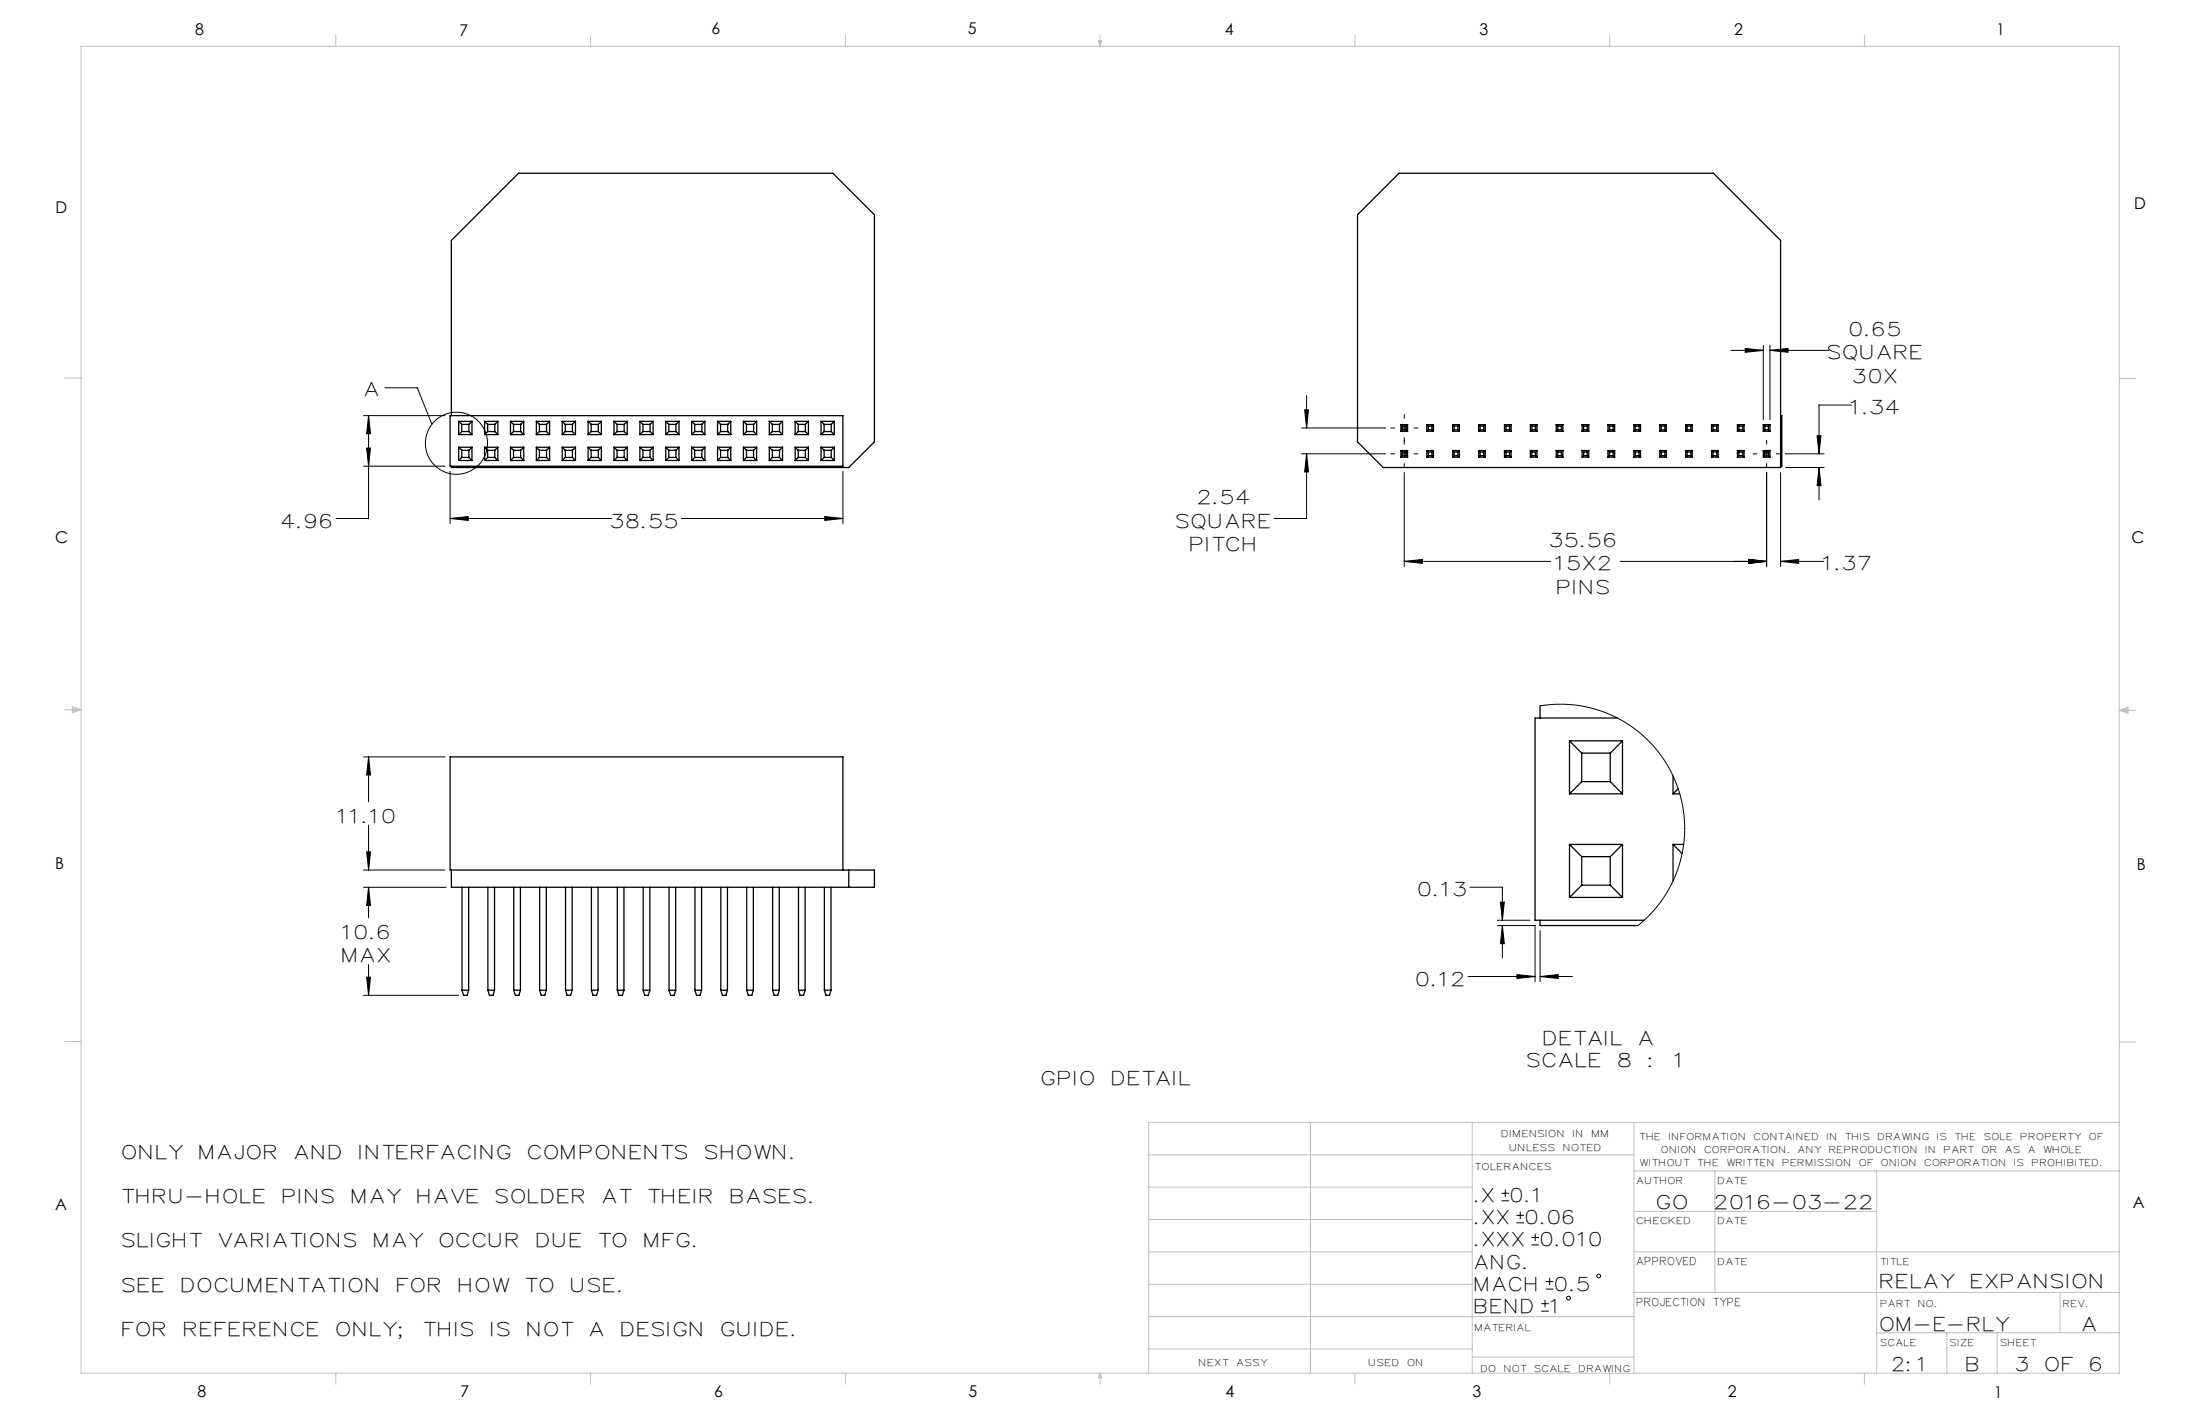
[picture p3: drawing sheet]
<svg xmlns="http://www.w3.org/2000/svg" width="432mm" height="279mm" viewBox="0 0 432 279" stroke-linecap="round" stroke-linejoin="round" font-family="sans-serif">
<g fill="none" stroke="#000" stroke-width=".2">
<path d="M75.5 76.1h6.4l2.9 7.1M256.4 77.6v6.4M339.7 68.7h6.4M342.5 68.4l3.6 .3-3.6 .4zM346.1 67.7v14.6M347.4 68.7l3.5-.3v.7zM347.4 67.7v14.6M347.4 68.7h11.6M363.4 79.5h-6.4v9.6M71.3 81.6h16M71.3 91.5h16M72 87.9h.7l-.4 3.6z"/>
<path d="M72.3 81.6l.4 3.5h-.7zM72.3 81.6v20.1h-6.3M88.3 92.5v10.2M165.4 92.5v10.2M255.4 89.1h16.6M255.4 84h16.6M256.1 80.4h.7l-.4 3.6zM256.4 89.1l.4 3.5h-.7zM256.4 89.1v12.6h-6.3M275.6 92.7v18.5M346.7 92.7v18.5M349.5 92.7v18.5"/>
<path d="M350.4 89.1h7.6M350.5 91.7h7.5M356.6 85.5h.8l-.4 3.6zM357 91.7l.4 3.6h-.8zM357 91.7v6.4M88.3 101.7l3.6-.3v.7zM88.3 101.7h31.8M133.7 101.7h31.7M161.9 101.4l3.5 .3-3.5 .4zM275.6 110.2l3.6-.4v.7zM275.6 110.2h28.8M318 110.2h28.7"/>
<path d="M343.2 109.8l3.5 .4-3.5 .3zM349.5 110.2l3.5-.4v.7zM349.5 110.2h8.5M302.3 138.5l3.9-.3 4.1 .3 3.8 1 3.7 1.6 3.3 2.1 3.1 2.8 2.4 3.1 2 3.6 1.3 3.8 .7 3.8v4l-.7 4.1-1.2 3.7-1.9 3.6-2.3 3.1-3 2.8M71.3 148.5h16M72.3 148.5l.4 3.6h-.7zM72.3 148.5v8.8M71.3 174.1h16.3M71.3 170.7h16M72 167.2h.7l-.4 3.5zM72.3 174.1l.4 3.5h-.7zM72.3 161.9v8.8"/>
<path d="M72.3 174.1v6M288.5 174.1h6.4v6.5M294.5 177h.8l-.4 3.6zM71.3 195.3h18.7M72 191.7h.7l-.4 3.6zM72.3 189.3v6M288.1 191.6h13.2M293.9 180.6h6.4M293.9 181.6h7.4M294.9 181.6l.4 3.6h-.8zM294.9 181.6v6.4M297.7 191.2l3.6 .4-3.6 .4z"/>
<path d="M301.3 181.6v11M302.3 191.6l3.5-.4v.8zM302.3 182.6v10M302.3 191.6h6.3M294.7 235.6h1.5M294.7 234.1h1.5M295.4 233.4v1.5M297.7 239.9h1.4M297.7 238.5h1.4M298.4 237.7v1.5M300.6 244.3h1.5M300.6 242.8h1.5"/>
<path d="M301.3 242.1v1.4M302.5 257.3h1.5M302.5 255.8h1.5M303.2 255.1v1.4M303.4 252.9h1.5M303.4 251.5h1.5M304.1 250.7v1.5"/>
<circle cx="89.6" cy="87" r="6.1"/>
<circle cx="307.9" cy="254.7" r=".37"/>
<circle cx="313.8" cy="250.4" r=".37"/>
</g>
<path d="M275.6 86.4v5.3M275.6 81.3v5.3M278.3 89.1h-5.3M278.3 84h-5.3M346.7 86.4v5.3M349.4 89.1h-5.3" fill="none" stroke="#000" stroke-width=".2" stroke-dasharray="15.2 1.3 1.3 1.3" stroke-dashoffset="14.5"/>
<g fill="none" stroke="#c0c0c0" stroke-width=".2">
<path d="M15.9 9.1h400.1v260.3h-400.1zM65.9 6.9v2.2M115.9 6.9v2.2M165.9 6.9v2.2M215.6 8h.6l-.3 1.1zM215.7 8l.2 1.1M215.9 6.9v2.2M216 8l-.1 1.1M265.9 6.9v2.2M315.9 6.9v2.2M365.9 6.9v2.2M12.7 74.2h3.2"/>
<path d="M416 74.3h3.1M12.7 139.3h3.2M14.2 139l1.7 .3M14.2 138.7l1.7 .6-1.7 .5zM15.9 139.3l-1.7 .2M416 139.4h3.1M416 139.4l1.7-.6v1.1zM416 139.4l1.7 .2M417.7 139.1l-1.7 .3M12.7 204.4h3.2M416 204.5h3.1M225.5 226.6h95.2"/>
<path d="M225.5 239.3h63.5M225.5 232.9h63.5M257.2 220.2v49.2M289 220.2v49.2M320.7 220.2v49.2M320.7 237.7h47.6M320.7 229.8h95.3M336.6 229.8v23.8M368.3 229.8v39.6M416 220.2h-190.5v49.2M225.5 258.3h95.2M225.5 245.6h63.5"/>
<path d="M225.5 252h63.5M320.7 253.6h95.3M320.7 245.6h95.3M404.3 253.6v7.9M65.9 269.4v2.2M115.9 269.4v2.2M165.9 269.4v2.2M215.9 269.4v2.2M215.9 269.4l.3 .9h-.6zM225.5 264.7h63.5M265.9 269.4v2.2M289 266.3h31.7"/>
<path d="M315.9 269.4v2.2M365.9 269.4v2.2M368.3 261.5h47.7M382.1 261.5v7.9M392 261.5v7.9"/>
</g>
<path d="M88.3 101.7l3.6-.3v.7zM161.9 101.4l3.5 .3-3.5 .4zM72.3 81.6l.4 3.5h-.7zM72 87.9h.7l-.4 3.6zM72.3 174.1l.4 3.5h-.7zM72 191.7h.7l-.4 3.6zM72.3 148.5l.4 3.6h-.7zM72 167.2h.7l-.4 3.5zM297.7 191.2l3.6 .4-3.6 .4zM302.3 191.6l3.5-.4v.8zM294.5 177h.8l-.4 3.6zM294.9 181.6l.4 3.6h-.8zM356.6 85.5h.8l-.4 3.6zM357 91.7l.4 3.6h-.8zM343.2 109.8l3.5 .4-3.5 .3zM349.5 110.2l3.5-.4v.7zM275.6 110.2l3.6-.4v.7zM343.2 109.8l3.5 .4-3.5 .3zM256.1 80.4h.7l-.4 3.6zM256.4 89.1l.4 3.5h-.7zM342.5 68.4l3.6 .3-3.6 .4zM347.4 68.7l3.5-.3v.7z" fill="#000"/>
<g fill="none" stroke="#000" stroke-width=".25">
<path d="M266.4 42.1l8.2-8.1h61.7l13.2 13.2v44.5h-78l-5.1-5zM88.3 81.6h77.1v9.9h-77.1zM88.6 81.6v-34.4l13.2-13.2h61.7l8.1 8.1v44.6l-5 5h-78v-.2M90 90.4h2.6M90 85.3h2.6M90 82.7h2.6M90 82.7v2.6M90 87.8v2.6M90 87.8h2.6M90 82.7l.6 .6M90 87.8l.6 .6M90.6 89.8h1.4"/>
<path d="M90.6 83.3h1.4M90.6 84.7l-.6 .6M90.6 83.3v1.4M90.6 88.4v1.4M90.6 84.7h1.4M90.6 88.4h1.4M90.6 89.8l-.6 .6M92 84.7l.6 .6M92 83.3v1.4M92 88.4v1.4M92 89.8l.6 .6M92.6 82.7v2.6"/>
<path d="M92.6 87.8v2.6M92.6 82.7l-.6 .6M92.6 87.8l-.6 .6M95.1 90.4h2.6M95.1 85.3h2.6M95.1 82.7h2.6M95.1 82.7v2.6M95.1 87.8v2.6M95.1 87.8h2.6M95.1 87.8l.6 .6M95.1 82.7l.6 .6M95.7 89.8h1.4"/>
<path d="M95.7 83.3h1.4M95.7 84.7h1.4M95.7 88.4h1.4M95.7 83.3v1.4M95.7 88.4v1.4M95.7 84.7l-.6 .6M95.7 89.8l-.6 .6M97.1 89.8l.6 .6M97.1 84.7l.6 .6M97.1 83.3v1.4M97.1 88.4v1.4M97.7 82.7v2.6"/>
<path d="M97.7 87.8v2.6M97.7 82.7l-.6 .6M97.7 87.8l-.6 .6M100.2 90.4h2.6M100.2 85.3h2.6M100.2 82.7h2.6M100.2 87.8h2.6M100.2 82.7v2.6M100.2 87.8v2.6M100.2 82.7l.6 .6M100.2 87.8l.6 .6M100.8 89.8h1.4"/>
<path d="M100.8 83.3h1.4M100.8 84.7h1.4M100.8 88.4h1.4M100.8 83.3v1.4M100.8 88.4v1.4M100.8 84.7l-.6 .6M100.8 89.8l-.6 .6M102.2 84.7l.6 .6M102.2 83.3v1.4M102.2 88.4v1.4M102.2 89.8l.6 .6M102.8 82.7v2.6"/>
<path d="M102.8 87.8v2.6M102.8 82.7l-.6 .6M102.8 87.8l-.6 .6M105.3 90.4h2.6M105.3 85.3h2.6M105.3 82.7h2.6M105.3 82.7v2.6M105.3 87.8v2.6M105.3 87.8h2.6M105.3 87.8l.6 .6M105.3 82.7l.6 .6M105.9 89.8h1.4"/>
<path d="M105.9 83.3h1.4M105.9 84.7h1.4M105.9 88.4h1.4M105.9 83.3v1.4M105.9 88.4v1.4M105.9 84.7l-.6 .6M105.9 89.8l-.6 .6M107.3 84.7l.6 .6M107.3 83.3v1.4M107.3 88.4v1.4M107.3 89.8l.6 .6M107.9 82.7v2.6"/>
<path d="M107.9 87.8v2.6M107.9 82.7l-.6 .6M107.9 87.8l-.6 .6M110.4 90.4h2.6M110.4 85.3h2.6M110.4 82.7h2.6M110.4 87.8h2.6M110.4 82.7v2.6M110.4 87.8v2.6M110.4 87.8l.6 .6M110.4 82.7l.6 .6M111 89.8h1.4"/>
<path d="M111 83.3h1.4M111 84.7h1.4M111 88.4h1.4M111 83.3v1.4M111 88.4v1.4M111 84.7l-.6 .6M111 89.8l-.6 .6M112.4 89.8l.6 .6M112.4 84.7l.6 .6M112.4 83.3v1.4M112.4 88.4v1.4M113 82.7v2.6"/>
<path d="M113 87.8v2.6M113 82.7l-.6 .6M113 87.8l-.6 .6M115.4 90.4h2.6M115.4 85.3h2.6M115.4 82.7h2.6M115.4 82.7v2.6M115.4 87.8v2.6M115.4 87.8h2.6M115.4 87.8l.6 .6M115.4 82.7l.6 .6M116 89.8h1.4"/>
<path d="M116 83.3h1.4M116 84.7h1.4M116 88.4h1.4M116 84.7l-.6 .6M116 89.8l-.6 .6M116 83.3v1.4M116 88.4v1.4M117.4 89.8l.6 .6M117.4 84.7l.6 .6M117.4 83.3v1.4M117.4 88.4v1.4M118 82.7v2.6"/>
<path d="M118 87.8v2.6M118 82.7l-.6 .6M118 87.8l-.6 .6M120.5 90.4h2.6M120.5 85.3h2.6M120.5 82.7h2.6M120.5 87.8h2.6M120.5 82.7v2.6M120.5 87.8v2.6M120.5 82.7l.6 .6M120.5 87.8l.6 .6M121.1 89.8h1.4"/>
<path d="M121.1 83.3h1.4M121.1 89.8l-.6 .6M121.1 84.7h1.4M121.1 88.4h1.4M121.1 83.3v1.4M121.1 88.4v1.4M121.1 84.7l-.6 .6M122.5 84.7l.6 .6M122.5 89.8l.6 .6M122.5 83.3v1.4M122.5 88.4v1.4M123.1 82.7v2.6"/>
<path d="M123.1 87.8v2.6M123.1 87.8l-.6 .6M123.1 82.7l-.6 .6M125.6 90.4h2.6M125.6 85.3h2.6M125.6 82.7h2.6M125.6 82.7v2.6M125.6 87.8v2.6M125.6 87.8h2.6M125.6 82.7l.6 .6M125.6 87.8l.6 .6M126.2 89.8h1.4"/>
<path d="M126.2 83.3h1.4M126.2 84.7l-.6 .6M126.2 84.7h1.4M126.2 88.4h1.4M126.2 89.8l-.6 .6M126.2 83.3v1.4M126.2 88.4v1.4M127.6 84.7l.6 .6M127.6 89.8l.6 .6M127.6 83.3v1.4M127.6 88.4v1.4M128.2 82.7v2.6"/>
<path d="M128.2 87.8v2.6M128.2 82.7l-.6 .6M128.2 87.8l-.6 .6M130.7 90.4h2.6M130.7 85.3h2.6M130.7 82.7h2.6M130.7 87.8h2.6M130.7 82.7v2.6M130.7 87.8v2.6M130.7 87.8l.6 .6M130.7 82.7l.6 .6M131.3 89.8h1.4"/>
<path d="M131.3 83.3h1.4M131.3 84.7h1.4M131.3 88.4h1.4M131.3 84.7l-.6 .6M131.3 89.8l-.6 .6M131.3 83.3v1.4M131.3 88.4v1.4M132.7 89.8l.6 .6M132.7 83.3v1.4M132.7 88.4v1.4M132.7 84.7l.6 .6M133.3 82.7v2.6"/>
<path d="M133.3 87.8v2.6M133.3 82.7l-.6 .6M133.3 87.8l-.6 .6M135.8 90.4h2.6M135.8 85.3h2.6M135.8 82.7h2.6M135.8 82.7v2.6M135.8 87.8v2.6M135.8 87.8h2.6M135.8 87.8l.6 .6M135.8 82.7l.6 .6M136.4 89.8h1.4"/>
<path d="M136.4 83.3h1.4M136.4 84.7h1.4M136.4 88.4h1.4M136.4 84.7l-.6 .6M136.4 89.8l-.6 .6M136.4 83.3v1.4M136.4 88.4v1.4M137.8 89.8l.6 .6M137.8 83.3v1.4M137.8 88.4v1.4M137.8 84.7l.6 .6M138.4 82.7v2.6"/>
<path d="M138.4 87.8v2.6M138.4 82.7l-.6 .6M138.4 87.8l-.6 .6M140.8 90.4h2.6M140.8 85.3h2.6M140.8 82.7h2.6M140.8 87.8h2.6M140.8 82.7v2.6M140.8 87.8v2.6M140.8 87.8l.6 .6M140.8 82.7l.6 .6M141.4 89.8h1.4"/>
<path d="M141.4 83.3h1.4M141.4 84.7h1.4M141.4 88.4h1.4M141.4 84.7l-.6 .6M141.4 89.8l-.6 .6M141.4 83.3v1.4M141.4 88.4v1.4M142.8 89.8l.6 .6M142.8 83.3v1.4M142.8 88.4v1.4M142.8 84.7l.6 .6M143.4 82.7v2.6"/>
<path d="M143.4 87.8v2.6M143.4 82.7l-.6 .6M143.4 87.8l-.6 .6M145.9 82.7v2.6M145.9 87.8v2.6M145.9 87.8l.6 .6M145.9 90.4h2.6M145.9 85.3h2.6M145.9 82.7h2.6M145.9 87.8h2.6M145.9 82.7l.6 .6M146.5 83.3v1.4"/>
<path d="M146.5 88.4v1.4M146.5 89.8l-.6 .6M146.5 89.8h1.4M146.5 83.3h1.4M146.5 84.7h1.4M146.5 88.4h1.4M146.5 84.7l-.6 .6M147.9 89.8l.6 .6M147.9 83.3v1.4M147.9 88.4v1.4M147.9 84.7l.6 .6M148.5 87.8l-.6 .6"/>
<path d="M148.5 82.7v2.6M148.5 87.8v2.6M148.5 82.7l-.6 .6M151 90.4h2.6M151 85.3h2.6M151 82.7h2.6M151 87.8h2.6M151 82.7v2.6M151 87.8v2.6M151 82.7l.6 .6M151 87.8l.6 .6M151.6 84.7l-.6 .6"/>
<path d="M151.6 89.8h1.4M151.6 83.3h1.4M151.6 84.7h1.4M151.6 88.4h1.4M151.6 89.8l-.6 .6M151.6 83.3v1.4M151.6 88.4v1.4M153 84.7l.6 .6M153 89.8l.6 .6M153 83.3v1.4M153 88.4v1.4M153.6 82.7l-.6 .6"/>
<path d="M153.6 82.7v2.6M153.6 87.8v2.6M153.6 87.8l-.6 .6M156.1 90.4h2.6M156.1 85.3h2.6M156.1 82.7h2.6M156.1 82.7v2.6M156.1 87.8v2.6M156.1 87.8h2.6M156.1 87.8l.6 .6M156.1 82.7l.6 .6M156.7 89.8h1.4"/>
<path d="M156.7 89.8l-.6 .6M156.7 83.3h1.4M156.7 84.7h1.4M156.7 88.4h1.4M156.7 84.7l-.6 .6M156.7 83.3v1.4M156.7 88.4v1.4M158.1 89.8l.6 .6M158.1 83.3v1.4M158.1 88.4v1.4M158.1 84.7l.6 .6M158.7 82.7v2.6"/>
<path d="M158.7 87.8v2.6M158.7 87.8l-.6 .6M158.7 82.7l-.6 .6M161.2 90.4h2.6M161.2 85.3h2.6M161.2 82.7h2.6M161.2 87.8h2.6M161.2 82.7v2.6M161.2 87.8v2.6M161.2 87.8l.6 .6M161.2 82.7l.6 .6M161.8 89.8h1.4"/>
<path d="M161.8 84.7l-.6 .6M161.8 83.3h1.4M161.8 84.7h1.4M161.8 88.4h1.4M161.8 89.8l-.6 .6M161.8 83.3v1.4M161.8 88.4v1.4M163.2 89.8l.6 .6M163.2 83.3v1.4M163.2 88.4v1.4M163.2 84.7l.6 .6M163.8 82.7v2.6"/>
<path d="M163.8 87.8v2.6M163.8 82.7l-.6 .6M163.8 87.8l-.6 .6M275 88.4l.3 .3M275 89.7h1.3M275 83.3v1.3M275 88.4v1.3M275 88.4h1.3M275 84.6h1.3M275 83.3h1.3M275 83.3l.3 .3M275.3 89.4h.7"/>
<path d="M275.3 89.4l-.3 .3M275.3 83.6v.7M275.3 88.7v.7M275.3 88.7h.7M275.3 83.6h.7M275.3 84.3h.7M275.3 84.3l-.3 .3M276 89.4l.3 .3M276 83.6v.7M276 88.7v.7M276 84.3l.3 .3M276.3 88.4l-.3 .3"/>
<path d="M276.3 83.3v1.3M276.3 88.4v1.3M276.3 83.3l-.3 .3M280 89.7h1.3M280 88.4h1.3M280 84.6h1.3M280 83.3v1.3M280 88.4v1.3M280 88.4l.3 .3M280 83.3h1.3M280 83.3l.3 .3M280.3 89.4h.7"/>
<path d="M280.3 84.3l-.3 .3M280.3 88.7h.7M280.3 83.6h.7M280.3 84.3h.7M280.3 83.6v.7M280.3 88.7v.7M280.3 89.4l-.3 .3M281 89.4l.3 .3M281 83.6v.7M281 88.7v.7M281 84.3l.3 .3M281.3 83.3l-.3 .3"/>
<path d="M281.3 88.4l-.3 .3M281.3 83.3v1.3M281.3 88.4v1.3M285.1 89.7h1.3M285.1 88.4h1.3M285.1 84.6h1.3M285.1 83.3l.3 .3M285.1 83.3v1.3M285.1 88.4v1.3M285.1 88.4l.3 .3M285.1 83.3h1.3M285.4 89.4h.7"/>
<path d="M285.4 88.7h.7M285.4 83.6h.7M285.4 84.3h.7M285.4 83.6v.7M285.4 88.7v.7M285.4 89.4l-.3 .3M285.4 84.3l-.3 .3M286.1 84.3l.3 .3M286.1 89.4l.3 .3M286.1 83.6v.7M286.1 88.7v.7M286.4 88.4l-.3 .3"/>
<path d="M286.4 83.3l-.3 .3M286.4 83.3v1.3M286.4 88.4v1.3M290.2 89.7h1.3M290.2 88.4h1.3M290.2 84.6h1.3M290.2 83.3l.3 .3M290.2 83.3v1.3M290.2 88.4v1.3M290.2 88.4l.3 .3M290.2 83.3h1.3M290.5 89.4h.7"/>
<path d="M290.5 88.7h.7M290.5 83.6h.7M290.5 84.3h.7M290.5 83.6v.7M290.5 88.7v.7M290.5 89.4l-.3 .3M290.5 84.3l-.3 .3M291.2 84.3l.3 .3M291.2 89.4l.3 .3M291.2 83.6v.7M291.2 88.7v.7M291.5 88.4l-.3 .3"/>
<path d="M291.5 83.3l-.3 .3M291.5 83.3v1.3M291.5 88.4v1.3M295.3 89.7h1.3M295.3 88.4h1.3M295.3 84.6h1.3M295.3 83.3l.3 .3M295.3 83.3v1.3M295.3 88.4v1.3M295.3 88.4l.3 .3M295.3 83.3h1.3M295.6 89.4h.7"/>
<path d="M295.6 88.7h.7M295.6 83.6h.7M295.6 84.3h.7M295.6 83.6v.7M295.6 88.7v.7M295.6 89.4l-.3 .3M295.6 84.3l-.3 .3M296.3 84.3l.3 .3M296.3 89.4l.3 .3M296.3 83.6v.7M296.3 88.7v.7M296.6 88.4l-.3 .3"/>
<path d="M296.6 83.3l-.3 .3M296.6 83.3v1.3M296.6 88.4v1.3M300.4 89.7h1.3M300.4 88.4h1.3M300.4 84.6h1.3M300.4 83.3l.3 .3M300.4 83.3v1.3M300.4 88.4v1.3M300.4 88.4l.3 .3M300.4 83.3h1.3M300.7 89.4h.7"/>
<path d="M300.7 88.7h.7M300.7 89.4l-.3 .3M300.7 83.6h.7M300.7 84.3h.7M300.7 83.6v.7M300.7 88.7v.7M300.7 84.3l-.3 .3M301.4 84.3l.3 .3M301.4 89.4l.3 .3M301.4 83.6v.7M301.4 88.7v.7M301.7 88.4l-.3 .3"/>
<path d="M301.7 83.3l-.3 .3M301.7 83.3v1.3M301.7 88.4v1.3M305.4 89.7h1.3M305.4 88.4h1.3M305.4 83.3v1.3M305.4 88.4v1.3M305.4 83.3l.3 .3M305.4 84.6h1.3M305.4 88.4l.3 .3M305.4 83.3h1.3M305.7 89.4h.7"/>
<path d="M305.7 88.7h.7M305.7 83.6v.7M305.7 88.7v.7M305.7 84.3l-.3 .3M305.7 83.6h.7M305.7 84.3h.7M305.7 89.4l-.3 .3M306.4 84.3l.3 .3M306.4 89.4l.3 .3M306.4 83.6v.7M306.4 88.7v.7M306.7 83.3l-.3 .3"/>
<path d="M306.7 88.4l-.3 .3M306.7 83.3v1.3M306.7 88.4v1.3M310.5 89.7h1.3M310.5 88.4h1.3M310.5 88.4l.3 .3M310.5 83.3v1.3M310.5 88.4v1.3M310.5 84.6h1.3M310.5 83.3l.3 .3M310.5 83.3h1.3M310.8 89.4h.7"/>
<path d="M310.8 88.7h.7M310.8 83.6v.7M310.8 88.7v.7M310.8 89.4l-.3 .3M310.8 83.6h.7M310.8 84.3h.7M310.8 84.3l-.3 .3M311.5 89.4l.3 .3M311.5 83.6v.7M311.5 88.7v.7M311.5 84.3l.3 .3M311.8 88.4l-.3 .3"/>
<path d="M311.8 83.3l-.3 .3M311.8 83.3v1.3M311.8 88.4v1.3M315.6 89.7h1.3M315.6 88.4h1.3M315.6 84.6h1.3M315.6 83.3l.3 .3M315.6 83.3v1.3M315.6 88.4v1.3M315.6 88.4l.3 .3M315.6 83.3h1.3M315.9 89.4h.7"/>
<path d="M315.9 88.7h.7M315.9 84.3l-.3 .3M315.9 83.6h.7M315.9 84.3h.7M315.9 89.4l-.3 .3M315.9 83.6v.7M315.9 88.7v.7M316.6 83.6v.7M316.6 88.7v.7M316.6 84.3l.3 .3M316.6 89.4l.3 .3M316.9 83.3l-.3 .3"/>
<path d="M316.9 88.4l-.3 .3M316.9 83.3v1.3M316.9 88.4v1.3M320.7 89.7h1.3M320.7 88.4h1.3M320.7 84.6h1.3M320.7 83.3l.3 .3M320.7 83.3v1.3M320.7 88.4v1.3M320.7 88.4l.3 .3M320.7 83.3h1.3M321 89.4h.7"/>
<path d="M321 88.7h.7M321 83.6h.7M321 84.3h.7M321 89.4l-.3 .3M321 83.6v.7M321 88.7v.7M321 84.3l-.3 .3M321.7 83.6v.7M321.7 88.7v.7M321.7 84.3l.3 .3M321.7 89.4l.3 .3M322 88.4l-.3 .3"/>
<path d="M322 83.3l-.3 .3M322 83.3v1.3M322 88.4v1.3M325.8 89.7h1.3M325.8 88.4h1.3M325.8 84.6h1.3M325.8 83.3l.3 .3M325.8 83.3v1.3M325.8 88.4v1.3M325.8 88.4l.3 .3M325.8 83.3h1.3M326.1 89.4h.7"/>
<path d="M326.1 88.7h.7M326.1 83.6h.7M326.1 84.3h.7M326.1 89.4l-.3 .3M326.1 83.6v.7M326.1 88.7v.7M326.1 84.3l-.3 .3M326.8 83.6v.7M326.8 88.7v.7M326.8 84.3l.3 .3M326.8 89.4l.3 .3M327.1 88.4l-.3 .3"/>
<path d="M327.1 83.3l-.3 .3M327.1 83.3v1.3M327.1 88.4v1.3M330.8 89.7h1.3M330.8 88.4h1.3M330.8 84.6h1.3M330.8 83.3l.3 .3M330.8 83.3v1.3M330.8 88.4v1.3M330.8 88.4l.3 .3M330.8 83.3h1.3M331.1 89.4h.7"/>
<path d="M331.1 88.7h.7M331.1 83.6h.7M331.1 84.3h.7M331.1 89.4l-.3 .3M331.1 83.6v.7M331.1 88.7v.7M331.1 84.3l-.3 .3M331.8 83.6v.7M331.8 88.7v.7M331.8 84.3l.3 .3M331.8 89.4l.3 .3M332.1 88.4l-.3 .3"/>
<path d="M332.1 83.3l-.3 .3M332.1 83.3v1.3M332.1 88.4v1.3M335.9 89.7h1.3M335.9 88.4h1.3M335.9 84.6h1.3M335.9 83.3l.3 .3M335.9 83.3v1.3M335.9 88.4v1.3M335.9 88.4l.3 .3M335.9 83.3h1.3M336.2 89.4h.7"/>
<path d="M336.2 88.7h.7M336.2 83.6h.7M336.2 84.3h.7M336.2 89.4l-.3 .3M336.2 83.6v.7M336.2 88.7v.7M336.2 84.3l-.3 .3M336.9 83.6v.7M336.9 88.7v.7M336.9 84.3l.3 .3M336.9 89.4l.3 .3M337.2 88.4l-.3 .3"/>
<path d="M337.2 83.3l-.3 .3M337.2 83.3v1.3M337.2 88.4v1.3M341 89.7h1.3M341 88.4h1.3M341 83.3l.3 .3M341 84.6h1.3M341 83.3v1.3M341 88.4v1.3M341 88.4l.3 .3M341 83.3h1.3M341.3 89.4l-.3 .3"/>
<path d="M341.3 89.4h.7M341.3 88.7h.7M341.3 83.6v.7M341.3 88.7v.7M341.3 83.6h.7M341.3 84.3h.7M341.3 84.3l-.3 .3M342 83.6v.7M342 88.7v.7M342 84.3l.3 .3M342 89.4l.3 .3M342.3 88.4l-.3 .3"/>
<path d="M342.3 83.3l-.3 .3M342.3 83.3v1.3M342.3 88.4v1.3M346.1 83.3l.3 .3M346.1 89.7h1.3M346.1 88.4h1.3M346.1 88.4l.3 .3M346.1 84.6h1.3M346.1 83.3v1.3M346.1 88.4v1.3M346.1 83.3h1.3M346.4 84.3l-.3 .3"/>
<path d="M346.4 89.4h.7M346.4 88.7h.7M346.4 83.6h.7M346.4 84.3h.7M346.4 83.6v.7M346.4 88.7v.7M346.4 89.4l-.3 .3M347.1 83.6v.7M347.1 88.7v.7M347.1 84.3l.3 .3M347.1 89.4l.3 .3M347.4 83.3l-.3 .3"/>
<path d="M347.4 83.3v1.3M347.4 88.4v1.3M347.4 88.4l-.3 .3M349.5 81.6h.2v9.9h-.2M302.3 138.5v2.4M308 155.8h10.4M308 145.4h10.4M308 145.4v10.4M308 145.4l2.4 2.4M310.4 147.8h5.6M310.4 153.4l-2.4 2.4M310.4 147.8v5.6"/>
<path d="M310.4 153.4h5.6M316 153.4l2.4 2.4M316 147.8v5.6M317.5 140.9h-16.2v39.7h21.4M318.4 145.4v10.4M318.4 145.4l-2.4 2.4M328.4 155.8h1.3M328.4 152.2v3.6M329.4 154.8l-1 1M88.6 170.7v3.4h83v-3.4h-83.3v-22.2h77.1v22.2M90.7 174.1v20.2M92 174.1v20.2"/>
<path d="M95.8 174.1v20.2M97.1 174.1v20.2M100.8 174.1v20.2M102.1 174.1v20.2M105.9 174.1v20.2M107.2 174.1v20.2M111 174.1v20.2M112.3 174.1v20.2M116.1 174.1v20.2M117.4 174.1v20.2M121.2 174.1v20.2M122.5 174.1v20.2"/>
<path d="M126.2 174.1v20.2M127.5 174.1v20.2M131.3 174.1v20.2M132.6 174.1v20.2M136.4 174.1v20.2M137.7 174.1v20.2M141.5 174.1v20.2M142.8 174.1v20.2M146.6 174.1v20.2M147.9 174.1v20.2M151.6 174.1v20.2M152.9 174.1v20.2"/>
<path d="M156.7 174.1v20.2M158 174.1v20.2M161.8 174.1v20.2M163.1 174.1v20.2M166.6 170.7v3.4M308 165.7v10.4M308 165.7h10.4M308 176.1h10.4M308 165.7l2.4 2.4M310.4 168.1v5.6M310.4 173.7l-2.4 2.4M310.4 168.1h5.6"/>
<path d="M310.4 173.7h5.6M316 168.1v5.6M316 173.7l2.4 2.4M318.4 165.7v10.4M318.4 165.7l-2.4 2.4M328.4 165.7v7.2M328.4 165.7h2.1M328.4 165.7l1.8 1.8M90.7 194.3h1.3M90.7 194.3l.3 1h.7l.3-1M95.8 194.3h1.3M95.8 194.3l.3 1h.7l.3-1"/>
<path d="M100.8 194.3h1.3M100.8 194.3l.3 1h.7l.3-1M105.9 194.3h1.3M105.9 194.3l.3 1h.7l.3-1M111 194.3h1.3M111 194.3l.3 1h.7l.3-1M116.1 194.3h1.3M116.1 194.3l.3 1h.7l.3-1M121.2 194.3h1.3M121.2 194.3l.3 1h.7l.3-1M126.2 194.3h1.3M126.2 194.3l.3 1h.7l.3-1"/>
<path d="M131.3 194.3h1.3M131.3 194.3l.3 1h.7l.3-1M136.4 194.3h1.3M136.4 194.3l.3 1h.7l.3-1M141.5 194.3h1.3M141.5 194.3l.3 1h.7l.3-1M146.6 194.3h1.3M146.6 194.3l.3 1h.7l.3-1M151.6 194.3h1.3M151.6 194.3l.3 1h.7l.3-1M156.7 194.3h1.3M156.7 194.3l.3 1h.7l.3-1"/>
<path d="M161.8 194.3h1.3M161.8 194.3l.3 1h.7l.3-1M302.3 180.6v1h19.2"/>
</g>
<g font-size="3.7">
<text x="363.2" y="65.9">0.65</text>
<text x="359" y="70.5">SQUARE</text>
<text x="71.8" y="77.7">A</text>
<text x="363.9" y="75.1">30X</text>
<text x="363.4" y="81.3">1.34</text>
<text x="235.3" y="98.9">2.54</text>
<text x="55.4" y="103.5">4.96</text>
<text x="120.1" y="103.5">38.55</text>
<text x="231.1" y="103.5">SQUARE</text>
<text x="304.4" y="107.3">35.56</text>
<text x="233.8" y="108.1">PITCH</text>
<text x="305.4" y="111.9">15X2</text>
<text x="358" y="111.9">1.37</text>
<text x="305.8" y="116.5">PINS</text>
<text x="66.5" y="161.4">11.10</text>
<text x="278.5" y="175.9">0.13</text>
<text x="67.4" y="184.2">10.6</text>
<text x="67.4" y="188.8">MAX</text>
<text x="278.2" y="193.4">0.12</text>
<text x="299.9" y="209.3">SCALE</text>
<text x="303.1" y="205">DETAIL</text>
<text x="317.8" y="209.3">8</text>
<text x="321.9" y="205">A</text>
<text x="323.7" y="209.3">:</text>
<text x="328.8" y="209.3">1</text>
<text x="204.6" y="212.8">GPIO</text>
<text x="218.4" y="212.8">DETAIL</text>
<text x="24.2" y="227.4">ONLY</text>
<text x="39.3" y="227.4">MAJOR</text>
<text x="58" y="227.4">AND</text>
<text x="70.7" y="227.4">INTERFACING</text>
<text x="103.8" y="227.4">COMPONENTS</text>
<text x="138.6" y="227.4">SHOWN.</text>
<text x="24.2" y="236.1">THRU-HOLE</text>
<text x="55.6" y="236.1">PINS</text>
<text x="69.2" y="236.1">MAY</text>
<text x="82.1" y="236.1">HAVE</text>
<text x="97.5" y="236.1">SOLDER</text>
<text x="118.5" y="236.1">AT</text>
<text x="127.4" y="236.1">THEIR</text>
<text x="143.6" y="236.1">BASES.</text>
<text x="289.6" y="235.9">.X</text>
<text x="296.7" y="235.9">0.1</text>
<text x="325.4" y="237.1">GO</text>
<text x="336.7" y="237.1">2016-03-22</text>
<text x="24.2" y="244.8">SLIGHT</text>
<text x="43.1" y="244.8">VARIATIONS</text>
<text x="73.6" y="244.8">MAY</text>
<text x="86.4" y="244.8">OCCUR</text>
<text x="105.5" y="244.8">DUE</text>
<text x="117.7" y="244.8">TO</text>
<text x="126.6" y="244.8">MFG.</text>
<text x="289.6" y="244.6">.XXX</text>
<text x="289.6" y="240.2">.XX</text>
<text x="299.6" y="240.2">0.06</text>
<text x="302.6" y="244.6">0.010</text>
<text x="289.6" y="248.9">ANG.</text>
<text x="24.2" y="253.4">SEE</text>
<text x="35.8" y="253.4">DOCUMENTATION</text>
<text x="78.1" y="253.4">FOR</text>
<text x="90.2" y="253.4">HOW</text>
<text x="103.4" y="253.4">TO</text>
<text x="112.3" y="253.4">USE.</text>
<text x="289.6" y="257.6">BEND</text>
<text x="289.6" y="253.2">MACH</text>
<text x="304.5" y="257.6">1</text>
<text x="305.4" y="253.2">0.5</text>
<text x="369.2" y="252.8">RELAY</text>
<text x="387" y="252.8">EXPANSION</text>
<text x="24.2" y="262.1">FOR</text>
<text x="36.3" y="262.1">REFERENCE</text>
<text x="66.2" y="262.1">ONLY;</text>
<text x="83.4" y="262.1">THIS</text>
<text x="96.6" y="262.1">IS</text>
<text x="103.7" y="262.1">NOT</text>
<text x="115.9" y="262.1">A</text>
<text x="122.1" y="262.1">DESIGN</text>
<text x="141.7" y="262.1">GUIDE.</text>
<text x="369.2" y="261.2">OM-E-RLY</text>
<text x="408.9" y="261.2">A</text>
<text x="371.6" y="269.1">2:1</text>
<text x="386.1" y="269.1">B</text>
<text x="395.9" y="269.1">3</text>
<text x="401.6" y="269.1">OF</text>
<text x="410.4" y="269.1">6</text>
</g>
<g font-size="3.2">
<text x="38.3" y="6.9">8</text>
<text x="90.2" y="7">7</text>
<text x="139.7" y="6.8">6</text>
<text x="190" y="6.8">5</text>
<text x="240.4" y="6.8">4</text>
<text x="290.4" y="6.9">3</text>
<text x="340.4" y="6.8">2</text>
<text x="391.9" y="6.9">1</text>
<text x="10.9" y="41.8">D</text>
<text x="418.9" y="41">D</text>
<text x="10.9" y="106.5">C</text>
<text x="418.4" y="106.6">C</text>
<text x="10.8" y="170.4">B</text>
<text x="419.4" y="170.8">B</text>
<text x="10.8" y="237.4">A</text>
<text x="418.6" y="237">A</text>
<text x="38.8" y="274.1">8</text>
<text x="90.4" y="274.1">7</text>
<text x="140.2" y="274.1">6</text>
<text x="190.1" y="274.1">5</text>
<text x="240.5" y="274.1">4</text>
<text x="289" y="274.1">3</text>
<text x="339.1" y="274.1">2</text>
<text x="391.4" y="274.4">1</text>
</g>
<g font-size="2.1">
<text x="321.3" y="248.2">APPROVED</text>
<text x="321.3" y="256.3">PROJECTION TYPE</text>
</g>
<g font-size="1.8">
<text x="294.9" y="223.2">DIMENSION</text>
<text x="296.4" y="225.8">UNLESS</text>
<text x="306.9" y="225.8">NOTED</text>
<text x="308.8" y="223.2">IN</text>
<text x="312.5" y="223.2">MM</text>
<text x="321.9" y="223.6">THE</text>
<text x="326.2" y="226.2">ONION</text>
<text x="327.7" y="223.6">INFORMATION</text>
<text x="334.7" y="226.2">CORPORATION.</text>
<text x="344.4" y="223.6">CONTAINED</text>
<text x="353" y="226.2">ANY</text>
<text x="358.7" y="223.6">IN</text>
<text x="359.1" y="226.2">REPRODUCTION</text>
<text x="362.3" y="223.6">THIS</text>
<text x="368.7" y="223.6">DRAWING</text>
<text x="378.1" y="226.2">IN</text>
<text x="380.4" y="223.6">IS</text>
<text x="381.7" y="226.2">PART</text>
<text x="383.8" y="223.6">THE</text>
<text x="389.1" y="226.2">OR</text>
<text x="389.6" y="223.6">SOLE</text>
<text x="393.7" y="226.2">AS</text>
<text x="396.7" y="223.6">PROPERTY</text>
<text x="398.2" y="226.2">A</text>
<text x="401.2" y="226.2">WHOLE</text>
<text x="410.2" y="223.6">OF</text>
<text x="289.6" y="229.5">TOLERANCES</text>
<text x="321.3" y="232.2">AUTHOR</text>
<text x="322" y="228.8">WITHOUT</text>
<text x="333.3" y="228.8">THE</text>
<text x="337.3" y="232.2">DATE</text>
<text x="339" y="228.8">WRITTEN</text>
<text x="350" y="228.8">PERMISSION</text>
<text x="365" y="228.8">OF</text>
<text x="369.4" y="228.8">ONION</text>
<text x="377.9" y="228.8">CORPORATION</text>
<text x="395.5" y="228.8">IS</text>
<text x="398.9" y="228.8">PROHIBITED.</text>
<text x="321.3" y="240.1">CHECKED</text>
<text x="337.3" y="240.1">DATE</text>
<text x="337.3" y="248.2">DATE</text>
<text x="369.2" y="248.2">TITLE</text>
<text x="369.2" y="256.4">PART</text>
<text x="376.6" y="256.4">NO.</text>
<text x="405.1" y="256.4">REV.</text>
<text x="289.6" y="261.1">MATERIAL</text>
<text x="235.4" y="268">NEXT</text>
<text x="242.8" y="268">ASSY</text>
<text x="268.8" y="268">USED</text>
<text x="276.4" y="268">ON</text>
<text x="290.8" y="269.1">DO</text>
<text x="295.3" y="269.1">NOT</text>
<text x="301.3" y="269.1">SCALE</text>
<text x="310" y="269.1">DRAWING</text>
<text x="369.2" y="264">SCALE</text>
<text x="382.8" y="264">SIZE</text>
<text x="392.8" y="264">SHEET</text>
</g>
</svg>
